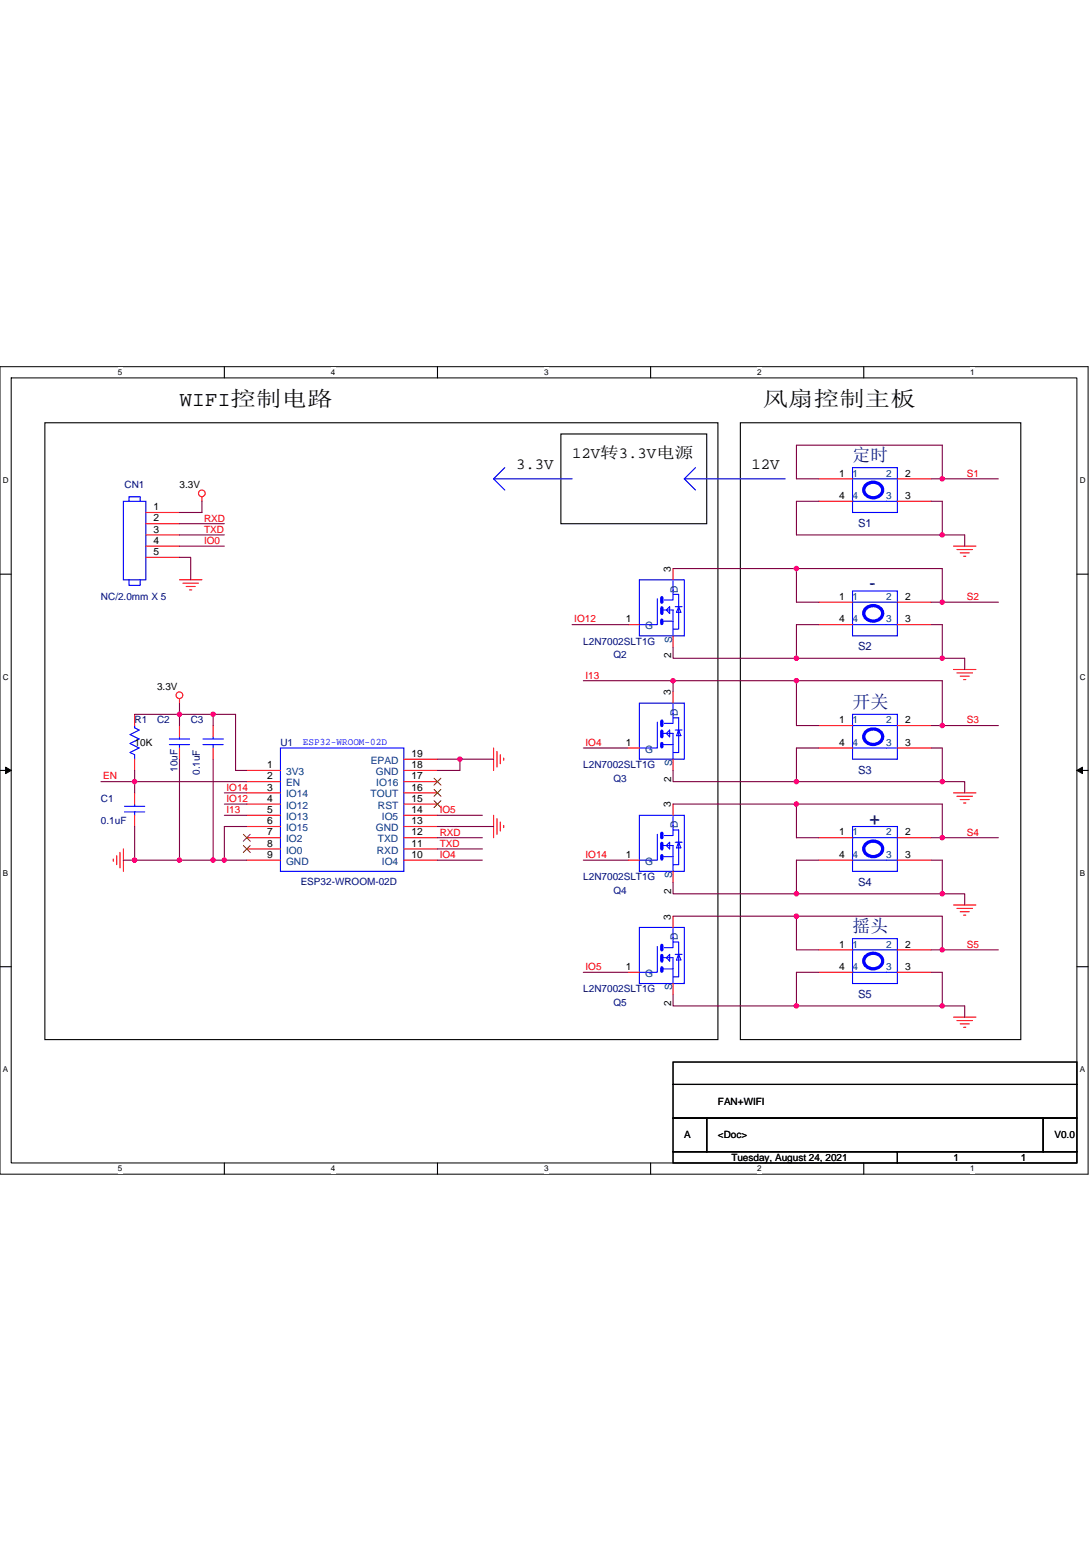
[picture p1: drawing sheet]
<svg xmlns="http://www.w3.org/2000/svg" width="210mm" height="297mm" viewBox="0 0 210 297" stroke-linecap="round" stroke-linejoin="round" font-family="sans-serif">
<path d="M0 70.6h209.4v155.4h-209.4zM2.2 72.7h205.1v151.2h-205.1z" fill="none" stroke="#000" stroke-width=".19"/>
<g fill="#fff">
<path d="M22.7 70.8h.8v1.7h-.8z"/>
<path d="M22.7 224.1h.8v1.7h-.8z"/>
</g>
<path d="M43.2 70.6v2.1M43.2 223.9v2.1" fill="none" stroke="#000" stroke-width=".21"/>
<g fill="#fff">
<path d="M63.7 70.8h.9v1.7h-.9z"/>
<path d="M63.7 224.1h.9v1.7h-.9z"/>
</g>
<path d="M84.2 70.6v2.1M84.2 223.9v2.1" fill="none" stroke="#000" stroke-width=".21"/>
<g fill="#fff">
<path d="M104.7 70.8h.9v1.7h-.9z"/>
<path d="M104.7 224.1h.9v1.7h-.9z"/>
</g>
<path d="M125.2 70.6v2.1M125.2 223.9v2.1" fill="none" stroke="#000" stroke-width=".21"/>
<g fill="#fff">
<path d="M145.7 70.8h.9v1.7h-.9z"/>
<path d="M145.7 224.1h.9v1.7h-.9z"/>
</g>
<path d="M166.2 70.6v2.1M166.2 223.9v2.1" fill="none" stroke="#000" stroke-width=".21"/>
<g fill="#fff">
<path d="M186.8 70.8h.8v1.7h-.8z"/>
<path d="M186.8 224.1h.8v1.7h-.8z"/>
<path d="M.6 91.6h1.1v1.8h-1.1z"/>
<path d="M207.8 91.6h1.1v1.8h-1.1z"/>
<path d="M.6 129.4h1.1v1.7h-1.1z"/>
<path d="M207.8 129.4h1.1v1.7h-1.1z"/>
</g>
<path d="M0 110.5h2.2M207.3 110.5h2.1" fill="none" stroke="#000" stroke-width=".21"/>
<g fill="#fff">
<path d="M.6 167.2h1v1.7h-1z"/>
<path d="M207.8 167.2h1.1v1.7h-1.1z"/>
</g>
<path d="M0 148.3h2.2M207.3 148.3h2.1" fill="none" stroke="#000" stroke-width=".21"/>
<path d="M1.1 147.7l1.1 .6-1.1 .6zM207.3 148.3l1-.6v1.2z" fill="#000" stroke="#000" stroke-width=".19"/>
<g fill="#fff">
<path d="M.6 205h1v1.7h-1z"/>
<path d="M207.8 205h1.1v1.7h-1.1z"/>
</g>
<path d="M8.6 81.4h129.6v118.7h-129.6zM107.9 83.5h28.1v17.3h-28.1zM142.5 81.4h54v118.7h-54zM0 186.1h2.2M207.3 186.1h2.1M129.5 204.4h77.8v4.4h-77.8zM129.5 208.8h77.8v6.4h-77.8zM129.5 215.2h6.5v6.5h-6.5zM136 215.2h64.8v6.5h-64.8zM200.8 215.2h6.5v6.5h-6.5zM129.5 221.7h43.2v2.2h-43.2zM172.7 221.7h34.6v2.2h-34.6z" fill="none" stroke="#000" stroke-width=".21"/>
<g fill="none" stroke="#00f" stroke-width=".21">
<path d="M23.7 96.5h4.4v15.1h-4.4zM24.8 96.5v-.9h2.2v.9M95 92.2h15.1M95 92.2l2.2 2.1M97.2 90l-2.2 2.2M131.7 92.2h19.4M131.7 92.2l2.2 2.1M133.9 90l-2.2 2.2M164.1 90h8.6v8.7h-8.6zM164.1 92.2h8.6M164.1 96.5h8.6M24.8 111.6v1.1h2.2v-1.1"/>
<path d="M123.1 111.6h8.6v10.8h-8.6zM126.5 115.3v4.9h-3.4M127.6 119.6h1.9M127.6 117.4h1.9v5M128.2 117.4l.7-.6v1.3zM129.5 113.6v1.9h-1.7M129.5 114.4h1.1v6.7h-1.1M129.5 111.8v2M130 116.8h1.3M130.6 116.8l.4 1.1h-.8zM164.1 113.8h8.6v8.6h-8.6zM164.1 115.9h8.6"/>
<path d="M25.9 139.7v.4l.9 .4-1.8 .9 1.8 .9-1.8 .8 1.8 .9-1.8 .9 .9 .4v.9M123.1 135.4h8.6v10.8h-8.6zM126.5 139v5h-3.4M129.5 137.3v2h-1.7M129.5 138.2h1.1v6.7h-1.1M129.5 135.6v1.9M164.1 137.5h8.6v8.7h-8.6zM164.1 120.2h8.6M164.1 139.7h8.6M24 156.3h3.9M24 155.2h3.9M25.9 154.8v.4"/>
<path d="M25.9 156.3v.7M32.6 143.3h3.9M32.6 142.3h3.9M34.5 141.8v.5M34.5 143.3v.7M39.1 143.3h3.9M39.1 142.3h3.9M41 141.8v.5M41 143.3v.7M54 144h23.7v23.7h-23.7zM123.1 157h8.6v10.7h-8.6zM127.6 143.3h1.9"/>
<path d="M127.6 141.2h1.9v5M128.9 140.5v1.3l-.7-.6zM129.5 158.9v1.9h-1.7M129.5 159.8h1.1v6.7h-1.1M129.5 157.2v1.9M130 140.5h1.3M130.6 140.5l.4 1.1h-.8zM164.1 159.1h8.6v8.6h-8.6zM164.1 144h8.6M123.1 178.5h8.6v10.8h-8.6zM126.5 160.6v5h-3.4M127.6 164.9h1.9"/>
<path d="M127.6 162.8h1.9v4.9M128.9 162.1v1.3l-.7-.6zM129.5 178.8v1.9M130 162.1h1.3M130.6 162.1l.4 1.1h-.8zM164.1 161.3h8.6M164.1 165.6h8.6M126.5 182.2v5h-3.4M127.6 186.5h1.9M127.6 184.4h1.9v4.9M128.9 183.7v1.3l-.7-.6zM129.5 180.5v1.9h-1.7"/>
<path d="M129.5 181.4h1.1v6.6h-1.1M130 183.7h1.3M130.6 183.7l.4 1.1h-.8zM164.1 180.7h8.6v8.6h-8.6zM164.1 182.9h8.6M164.1 187.2h8.6"/>
</g>
<g fill="none" stroke="#f00" stroke-width=".21">
<path d="M28.1 98.7h6.4M38.9 95.6v.9M157.6 92.2h6.5M157.6 96.5h6.5M172.7 92.2h6.5M172.7 96.5h6.5M28.1 100.8h6.4M28.1 103h6.4M28.1 105.1h6.4M28.1 107.3h6.4M34.5 111.6h4.4M35.2 112.3h3"/>
<path d="M35.8 112.9h1.8M36.5 113.6h.4M129.5 109.5v2.1M157.6 115.9h6.5M172.7 115.9h6.5M183.5 105.1h4.3M184.2 105.8h3M184.8 106.4h1.7M185.5 107.1h.4M25.9 137.5v2.2M34.5 134.5v.9M34.5 139.7v2.1"/>
<path d="M41 139.7v2.1M120.9 120.2h2.2M129.5 122.4v2.2M129.5 133.2v2.2M157.6 120.2h6.5M157.6 139.7h6.5M172.7 120.2h6.5M172.7 139.7h6.5M183.5 128.9h4.3M184.2 129.5h3M184.8 130.2h1.7M185.5 130.8h.4"/>
<path d="M25.9 152.6v2.2M25.9 157v2.1M25.9 146.2v2.1M34.5 144v2.2M41 144v2.2M47.5 148.3h6.5M47.5 150.5h6.5M47.5 152.6h6.5M47.5 154.8h6.5M47.5 157h6.5M47.5 159.1h6.5M77.7 159.1h6.5"/>
<path d="M77.7 157h6.5M77.7 148.3h6.5M77.7 150.5h6.5M77.7 152.6h6.5M77.7 154.8h6.5M77.7 146.2h6.5M95 157v4.3M95 144v4.3M95.7 157.6v3M95.7 144.7v3M96.3 158.2v1.8M96.3 145.3v1.7"/>
<path d="M96.9 158.9v.4M96.9 145.9v.5M120.9 144h2.2M129.5 146.2v2.1M129.5 154.8v2.2M157.6 144h6.5M172.7 144h6.5M183.5 152.6h4.3M184.2 153.3h3M184.8 153.9h1.7M185.5 154.6h.4M21.8 165.4v.4"/>
<path d="M22.5 164.7v1.8M23.1 164.1v3M23.7 163.4v4.3M47.5 161.3h6.5M47.5 163.4h6.5M47.5 165.6h6.5M77.7 165.6h6.5M77.7 163.4h6.5M77.7 161.3h6.5M120.9 165.6h2.2M129.5 167.7v2.2M129.5 176.4v2.1"/>
<path d="M157.6 161.3h6.5M157.6 165.6h6.5M172.7 161.3h6.5M172.7 165.6h6.5M183.5 174.2h4.3M184.2 174.9h3M184.8 175.5h1.7M185.5 176.2h.4M120.9 187.2h2.2M129.5 189.3v2.2M157.6 182.9h6.5M157.6 187.2h6.5"/>
<path d="M172.7 182.9h6.5M172.7 187.2h6.5M183.5 195.8h4.3M184.2 196.5h3M184.8 197.1h1.7M185.5 197.8h.4"/>
<circle cx="38.9" cy="95" r=".64"/>
<circle cx="34.5" cy="133.8" r=".64"/>
</g>
<g fill="none" stroke="#00f" stroke-width=".63">
<path d="M166.8 93.3a1.92 1.92 0 0 1 3.1 1 1.85 1.85 0 0 1-1.8 1.5 1.85 1.85 0 0 1-1.9-1.5l.1-.4zM127.4 119.4v.6M127.4 117v1.1M127.4 115.1v.8M166.8 117a1.92 1.92 0 0 1 3.1 1.1 1.85 1.85 0 0 1-1.8 1.5 1.85 1.85 0 0 1-1.9-1.5l.1-.4zM127.4 138.8v.9M127.4 143.1v.7M127.4 140.8v1M166.8 140.8a1.92 1.92 0 0 1 3.1 1 1.85 1.85 0 0 1-1.8 1.5 1.85 1.85 0 0 1-1.9-1.5l.1-.4zM127.4 164.7v.7M127.4 162.3v1.1M127.4 160.4v.9"/>
<path d="M166.8 162.4a1.92 1.92 0 0 1 3.1 1 1.85 1.85 0 0 1-1.8 1.5 1.85 1.85 0 0 1-1.9-1.5l.1-.4zM127.4 186.3v.7M127.4 183.9v1.1M127.4 182v.9M166.8 183.9a1.92 1.92 0 0 1 3.1 1.1 1.85 1.85 0 0 1-1.8 1.5 1.85 1.85 0 0 1-1.9-1.5l.1-.4z"/>
</g>
<path d="M83.5 149.8l1.4 1.4M83.5 152l1.4 1.3M83.5 154.1l1.4 1.4M84.9 149.8l-1.4 1.4M84.9 152l-1.4 1.3M84.9 154.1l-1.4 1.4M46.8 160.6l1.4 1.3M46.8 162.8l1.4 1.3M48.2 160.6l-1.4 1.3M48.2 162.8l-1.4 1.3" fill="none" stroke="#804000" stroke-width=".19"/>
<g fill="none" stroke="#800040" stroke-width=".21">
<path d="M38.9 96.5v2.2h-4.4M157.6 92.2h-4.3v-6.5h28.1v6.5M157.6 96.5h-4.3v6.5h28.1M179.2 92.2h2.2M179.2 96.5h2.2v6.5M181.4 92.2h10.8M34.5 103h8.7M34.5 105.1h8.7M34.5 107.3h2.2v4.3M34.5 100.8h8.7M129.5 109.5h23.8M153.3 109.5h28.1v6.4"/>
<path d="M153.3 109.5v6.4h4.3M179.2 115.9h2.2M181.4 115.9h10.8M181.4 103h4.3v2.1M34.5 135.4v2.1h-8.6M41 137.5h4.3v10.8h2.2M41 137.5h-6.5v2.2M41 137.5v2.2M110.1 120.2h10.8M112.3 131h17.2v2.2M129.5 124.6v2.1h23.8M129.5 131h23.8"/>
<path d="M153.3 126.7h28.1M153.3 131h28.1v8.7M153.3 131v8.7h4.3M157.6 120.2h-4.3v6.5M179.2 120.2h2.2v6.5M179.2 139.7h2.2M181.4 139.7h10.8M181.4 126.7h4.3v2.2M19.4 150.5h6.5M25.9 150.5h21.6M25.9 148.3v2.2M25.9 150.5v2.1"/>
<path d="M25.9 159.1v6.5M34.5 146.2v19.4M41 146.2v19.4M43.2 152.6h4.3M43.2 154.8h4.3M43.2 157h4.3M47.5 159.1h-4.3v6.5M84.2 159.1h10.8M84.2 146.2h4.3M84.2 157h8.6M88.5 146.2h6.5M88.5 146.2v2.1h-4.3"/>
<path d="M112.3 144h8.6M129.5 148.3v2.2h23.8M129.5 154.8h23.8M153.3 154.8v6.5h4.3M153.3 150.5h28.1M153.3 154.8h28.1v6.5M157.6 144h-4.3v6.5M179.2 144h2.2v6.5M181.4 150.5h4.3v2.1M23.7 165.6h2.2M25.9 165.6h8.6M34.5 165.6h6.5"/>
<path d="M41 165.6h2.2M43.2 165.6h4.3M84.2 161.3h8.6M84.2 163.4h8.6M84.2 165.6h8.6M112.3 165.6h8.6M129.5 169.9v2.2h23.8M129.5 176.4h23.8M153.3 176.4v6.5h4.3M153.3 172.1h28.1M153.3 176.4h28.1v6.5M157.6 165.6h-4.3v6.5"/>
<path d="M179.2 161.3h2.2M179.2 165.6h2.2v6.5M181.4 161.3h10.8M181.4 172.1h4.3v2.1M112.3 187.2h8.6M129.5 191.5v2.2h23.8M153.3 193.7h28.1M157.6 187.2h-4.3v6.5M179.2 182.9h2.2M179.2 187.2h2.2v6.5M181.4 182.9h10.8M181.4 193.7h4.3v2.1"/>
</g>
<g fill="#f0f" stroke="#f0f" stroke-width=".21">
<circle cx="181.3" cy="92.2" r=".42"/>
<circle cx="181.3" cy="103" r=".42"/>
<circle cx="153.3" cy="109.4" r=".42"/>
<circle cx="181.3" cy="115.9" r=".42"/>
<circle cx="181.3" cy="126.7" r=".42"/>
<circle cx="153.3" cy="126.7" r=".42"/>
<circle cx="153.3" cy="131" r=".42"/>
<circle cx="181.3" cy="139.7" r=".42"/>
<circle cx="153.3" cy="150.5" r=".42"/>
<circle cx="181.3" cy="150.5" r=".42"/>
<circle cx="153.3" cy="154.8" r=".42"/>
<circle cx="181.3" cy="161.3" r=".42"/>
<circle cx="181.3" cy="172.1" r=".42"/>
<circle cx="153.3" cy="172.1" r=".42"/>
<circle cx="153.3" cy="176.4" r=".42"/>
<circle cx="181.3" cy="182.8" r=".42"/>
<circle cx="181.3" cy="193.6" r=".42"/>
<circle cx="153.3" cy="193.6" r=".42"/>
<circle cx="129.5" cy="131" r=".42"/>
<circle cx="88.5" cy="146.1" r=".42"/>
<circle cx="25.9" cy="150.5" r=".42"/>
<circle cx="25.9" cy="165.6" r=".42"/>
<circle cx="34.5" cy="165.6" r=".42"/>
<circle cx="41" cy="165.6" r=".42"/>
<circle cx="43.2" cy="165.6" r=".42"/>
<circle cx="41" cy="137.5" r=".42"/>
<circle cx="34.5" cy="137.5" r=".42"/>
</g>
<g font-size="4.1">
<text x="34.5" y="78.2">WIFI控制电路</text>
<text x="146.8" y="78.2">风扇控制主板</text>
</g>
<g font-size="3.5" fill="#000080">
<text x="164.1" y="88.8">定时</text>
<text x="167.3" y="113.4">-</text>
<text x="164.1" y="136.3">开关</text>
<text x="167.3" y="158.7">+</text>
<text x="164.1" y="179.5">摇头</text>
</g>
<g font-size="3">
<text x="110.1" y="88.1">12V转3.3V电源</text>
<text x="99.3" y="90.3">3.3V</text>
<text x="144.7" y="90.3">12V</text>
</g>
<g font-size="2.2" fill="#000080">
<text x="165.2" y="101.5">S1</text>
<text x="165.2" y="125.2">S2</text>
<text x="165.2" y="149">S3</text>
<text x="165.2" y="170.6">S4</text>
<text x="165.2" y="192.2">S5</text>
</g>
<g font-size="1.9" fill="#000080">
<text x="24" y="93.9">CN1</text>
<text x="19.4" y="115.5">NC/2.0mm X 5</text>
<text x="112.3" y="124.1">L2N7002SLT1G</text>
<text x="118.1" y="126.7">Q2</text>
<text x="25.9" y="139.2">R1</text>
<text x="30.2" y="139.2">C2</text>
<text x="36.7" y="139.2">C3</text>
<text x="54" y="143.6">U1</text>
<text x="34.2" y="148.5" transform="rotate(-90 34.2 148.5)">10uF</text>
<text x="38.5" y="149.2" transform="rotate(-90 38.5 149.2)">0.1uF</text>
<text x="112.3" y="147.9">L2N7002SLT1G</text>
<text x="19.4" y="154.3">C1</text>
<text x="118.1" y="150.5">Q3</text>
<text x="19.4" y="158.7">0.1uF</text>
<text x="57.9" y="170.3">ESP32-WROOM-02D</text>
<text x="112.3" y="169.5">L2N7002SLT1G</text>
<text x="118.1" y="172">Q4</text>
<text x="112.3" y="191.1">L2N7002SLT1G</text>
<text x="118.1" y="193.6">Q5</text>
</g>
<g font-size="1.9">
<text x="34.5" y="93.9">3.3V</text>
<text x="161.5" y="91.7">1</text>
<text x="174.2" y="91.7">2</text>
<text x="29.6" y="98.2">1</text>
<text x="29.6" y="100.4">2</text>
<text x="161.5" y="96.1">4</text>
<text x="174.2" y="96.1">3</text>
<text x="29.6" y="102.5">3</text>
<text x="29.6" y="104.7">4</text>
<text x="29.6" y="106.8">5</text>
<text x="129.1" y="110.1" transform="rotate(-90 129.1 110.1)">3</text>
<text x="120.5" y="119.8">1</text>
<text x="161.5" y="115.5">1</text>
<text x="161.5" y="119.8">4</text>
<text x="174.2" y="115.5">2</text>
<text x="174.2" y="119.8">3</text>
<text x="129.2" y="126.7" transform="rotate(-90 129.2 126.7)">2</text>
<text x="30.2" y="132.8">3.3V</text>
<text x="129.1" y="133.9" transform="rotate(-90 129.1 133.9)">3</text>
<text x="25.9" y="143.6">10K</text>
<text x="120.5" y="143.6">1</text>
<text x="161.5" y="139.2">1</text>
<text x="161.5" y="143.6">4</text>
<text x="174.2" y="139.2">2</text>
<text x="174.2" y="143.6">3</text>
<text x="51.4" y="147.9">1</text>
<text x="79.2" y="147.9">18</text>
<text x="79.2" y="145.7">19</text>
<text x="51.4" y="150">2</text>
<text x="51.4" y="152.2">3</text>
<text x="51.4" y="154.3">4</text>
<text x="79.2" y="150">17</text>
<text x="79.2" y="152.2">16</text>
<text x="79.2" y="154.3">15</text>
<text x="129.1" y="155.4" transform="rotate(-90 129.1 155.4)">3</text>
<text x="129.2" y="150.5" transform="rotate(-90 129.2 150.5)">2</text>
<text x="51.4" y="156.5">5</text>
<text x="51.4" y="158.7">6</text>
<text x="51.4" y="160.8">7</text>
<text x="79.2" y="160.8">12</text>
<text x="79.2" y="158.7">13</text>
<text x="79.2" y="156.5">14</text>
<text x="161.5" y="160.8">1</text>
<text x="174.2" y="160.8">2</text>
<text x="51.4" y="163">8</text>
<text x="51.4" y="165.1">9</text>
<text x="79.2" y="163">11</text>
<text x="79.2" y="165.1">10</text>
<text x="120.5" y="165.1">1</text>
<text x="161.5" y="165.1">4</text>
<text x="174.2" y="165.1">3</text>
<text x="129.2" y="172.1" transform="rotate(-90 129.2 172.1)">2</text>
<text x="129.1" y="177" transform="rotate(-90 129.1 177)">3</text>
<text x="161.5" y="182.4">1</text>
<text x="174.2" y="182.4">2</text>
<text x="120.5" y="186.7">1</text>
<text x="161.5" y="186.7">4</text>
<text x="174.2" y="186.7">3</text>
<text x="129.2" y="193.7" transform="rotate(-90 129.2 193.7)">2</text>
<text x="138.2" y="212.6">FAN+WIFI</text>
<text x="131.7" y="219.1">A</text>
<text x="138.2" y="219.1">&lt;Doc&gt;</text>
<text x="202.9" y="219.1">V0.0</text>
<text x="140.8" y="223.4">Tuesday, August 24, 2021</text>
<text x="183.5" y="223.4">1</text>
<text x="196.5" y="223.4">1</text>
</g>
<g font-size="1.9" fill="#004080">
<text x="164.1" y="91.7">1</text>
<text x="170.6" y="91.7">2</text>
<text x="164.1" y="96.1">4</text>
<text x="170.6" y="96.1">3</text>
<text x="130.5" y="114.1" transform="rotate(-90 130.5 114.1)">D</text>
<text x="164.1" y="115.5">1</text>
<text x="164.1" y="119.8">4</text>
<text x="170.6" y="115.5">2</text>
<text x="170.6" y="119.8">3</text>
<text x="124.1" y="121.1">G</text>
<text x="129.4" y="123.7" transform="rotate(-90 129.4 123.7)">S</text>
<text x="130.5" y="137.9" transform="rotate(-90 130.5 137.9)">D</text>
<text x="164.1" y="139.2">1</text>
<text x="164.1" y="143.6">4</text>
<text x="170.6" y="139.2">2</text>
<text x="170.6" y="143.6">3</text>
<text x="55.1" y="149.2">3V3</text>
<text x="71.4" y="147">EPAD</text>
<text x="72.3" y="149.2">GND</text>
<text x="124.1" y="144.9">G</text>
<text x="129.4" y="147.4" transform="rotate(-90 129.4 147.4)">S</text>
<text x="55.1" y="151.4">EN</text>
<text x="55.1" y="153.5">IO14</text>
<text x="55.1" y="155.7">IO12</text>
<text x="71.3" y="153.5">TOUT</text>
<text x="72.4" y="151.4">IO16</text>
<text x="72.7" y="155.7">RST</text>
<text x="55.1" y="157.8">IO13</text>
<text x="55.1" y="160">IO15</text>
<text x="72.3" y="160">GND</text>
<text x="73.5" y="157.8">IO5</text>
<text x="130.5" y="159.4" transform="rotate(-90 130.5 159.4)">D</text>
<text x="164.1" y="160.8">1</text>
<text x="170.6" y="160.8">2</text>
<text x="55.1" y="162.2">IO2</text>
<text x="55.1" y="164.3">IO0</text>
<text x="55.1" y="166.5">GND</text>
<text x="72.5" y="164.3">RXD</text>
<text x="72.7" y="162.2">TXD</text>
<text x="73.5" y="166.5">IO4</text>
<text x="124.1" y="166.5">G</text>
<text x="164.1" y="165.1">4</text>
<text x="170.6" y="165.1">3</text>
<text x="129.4" y="169" transform="rotate(-90 129.4 169)">S</text>
<text x="130.5" y="181" transform="rotate(-90 130.5 181)">D</text>
<text x="164.1" y="182.4">1</text>
<text x="170.6" y="182.4">2</text>
<text x="124.1" y="188.1">G</text>
<text x="129.4" y="190.6" transform="rotate(-90 129.4 190.6)">S</text>
<text x="164.1" y="186.7">4</text>
<text x="170.6" y="186.7">3</text>
</g>
<g font-size="1.9" fill="#f00">
<text x="186.1" y="91.8">S1</text>
<text x="39.3" y="100.4">RXD</text>
<text x="39.3" y="102.6">TXD</text>
<text x="39.3" y="104.7">IO0</text>
<text x="110.5" y="119.8">IO12</text>
<text x="186.1" y="115.5">S2</text>
<text x="112.7" y="130.6">I13</text>
<text x="112.7" y="143.6">IO4</text>
<text x="186.1" y="139.3">S3</text>
<text x="19.9" y="150.1">EN</text>
<text x="43.6" y="152.2">IO14</text>
<text x="43.6" y="154.4">IO12</text>
<text x="43.6" y="156.5">I13</text>
<text x="84.6" y="156.5">IO5</text>
<text x="84.6" y="160.8">RXD</text>
<text x="186.1" y="160.8">S4</text>
<text x="84.6" y="163">TXD</text>
<text x="84.6" y="165.2">IO4</text>
<text x="112.7" y="165.2">IO14</text>
<text x="186.1" y="182.4">S5</text>
<text x="112.7" y="186.8">IO5</text>
</g>
<text font-size="1.9" fill="#00f" x="58.3" y="143.4">ESP32-WROOM-02D</text>
<g font-size="1.6">
<text x="22.7" y="72.2">5</text>
<text x="63.7" y="72.2">4</text>
<text x="104.7" y="72.2">3</text>
<text x="145.7" y="72.2">2</text>
<text x="186.8" y="72.2">1</text>
<text x=".6" y="93">D</text>
<text x="207.8" y="93">D</text>
<text x=".6" y="130.8">C</text>
<text x="207.8" y="130.8">C</text>
<text x=".6" y="168.6">B</text>
<text x="207.8" y="168.6">B</text>
<text x=".6" y="206.4">A</text>
<text x="207.8" y="206.4">A</text>
<text x="22.7" y="225.5">5</text>
<text x="63.7" y="225.5">4</text>
<text x="104.7" y="225.5">3</text>
<text x="145.7" y="225.5">2</text>
<text x="186.8" y="225.5">1</text>
</g>
</svg>
